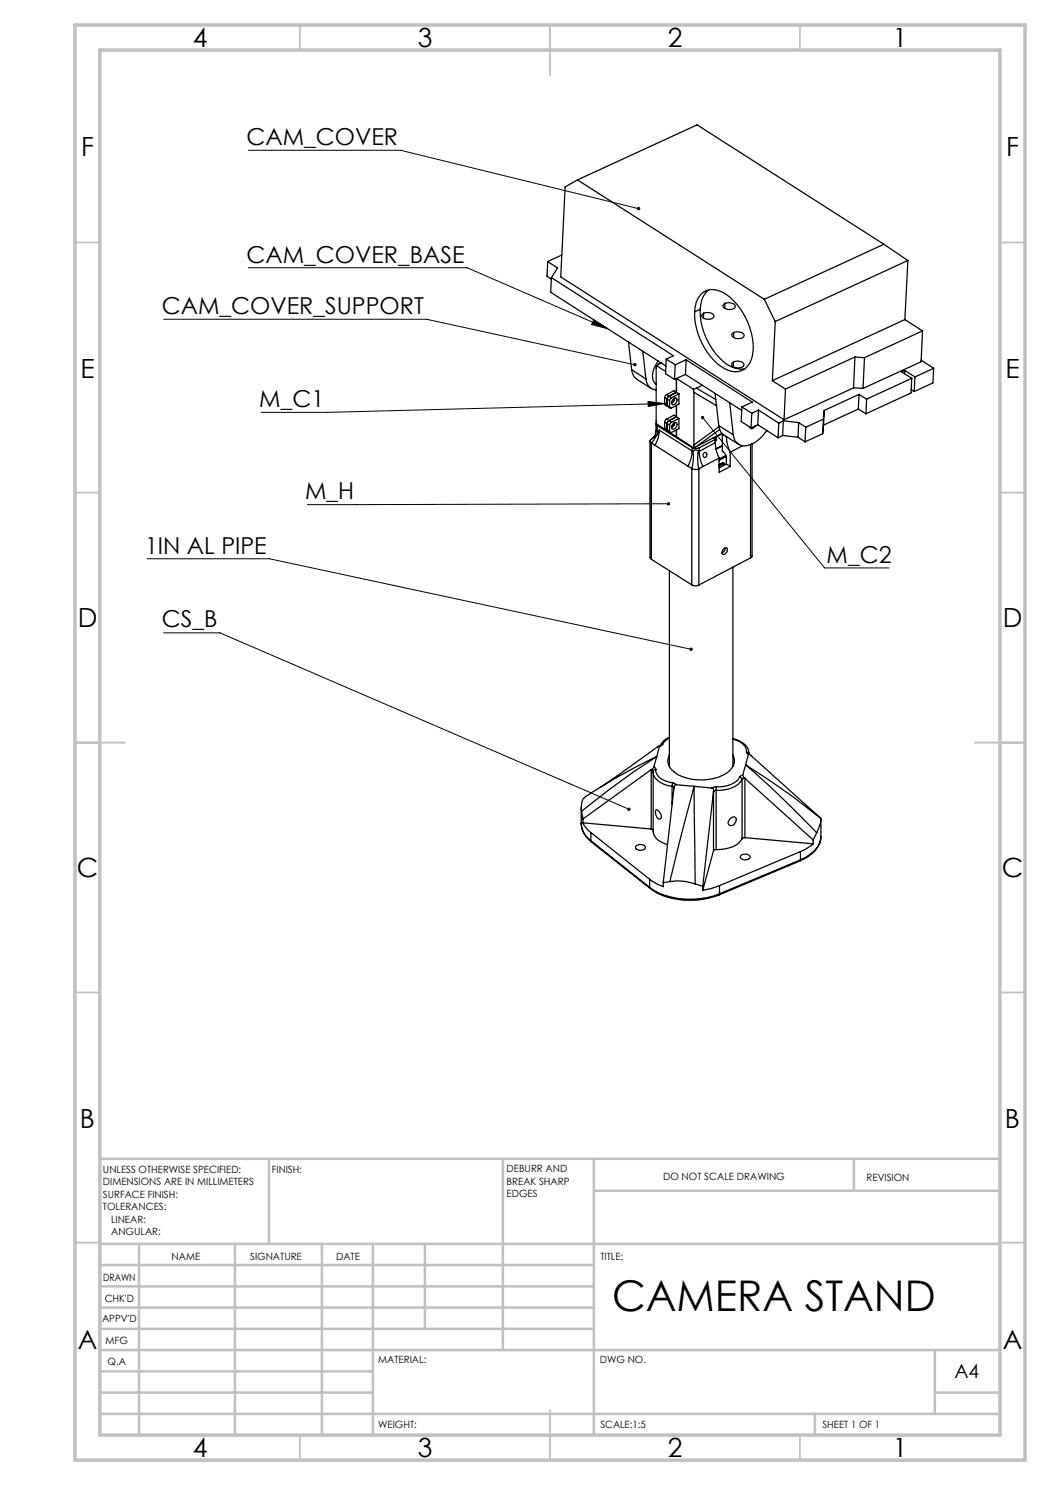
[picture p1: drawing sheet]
<svg xmlns="http://www.w3.org/2000/svg" width="210mm" height="297mm" viewBox="0 0 210 297" stroke-linecap="round" stroke-linejoin="round" font-family="sans-serif">
<path d="M49.7 30.1h30.4l47.6 11.6M49.7 53.5h43.7l28.2 12.3M32.7 63.8h52.6l41.7 9.2M118.7 64l2.9 1.8-3.3-.9zM129.6 80.3l3.3 .4-3.3 .6zM132.9 80.7l-67.5 1.8h-13.2M140.5 83.5l24.4 30.1h12.9M29.4 111.8h24.5l84.3 18.1M133.7 100.7l-72.2 .2M32.7 126.6h11.3l81.8 35.3" fill="none" stroke="#000" stroke-width=".2"/>
<g fill="none" stroke="#c0c0c0" stroke-width=".35">
<path d="M60 5v5M110 5v10M160 5v5M15 48.5h5M200 48.5h5M15 98.5h5M200 98.5h5M15 148.5h10M195 148.5h10M15 198.5h5M200 198.5h5M15 248.5h5"/>
<path d="M200 248.5h5M60 287v5M110 282v10M160 287v5"/>
</g>
<g fill="none" stroke="#c0c0c0" stroke-width=".5">
<path d="M53.8 231.8v17M100.6 231.8v38.2M118.8 231.8v55.2M118.8 238.2h81.2M170.8 231.8v6.4M200 231.8h-180v55.2M20 248.8h180M20 257.3h98.8M20 253h98.8M27.8 248.8v38.2M47 248.8v38.2M64.4 248.8v38.2"/>
<path d="M74.6 248.8v38.2M85 248.8v17M20 265.8h98.8M20 261.5h98.8M20 278.5h54.6M20 274.3h54.6M20 270h180M187 278.5h13M187 270v12.8M20 282.8h180M163 282.8v4.2"/>
</g>
<path d="M15 5h190v287h-190zM20 10h180v277h-180z" fill="none" stroke="#c0c0c0" stroke-width=".7"/>
<path d="M127.5 41.4l-.1 .1a.35 .35 0 0 0 .2 .5 .35 .35 0 0 0 .5-.2l-.4-.1 .4 .1v-.1a.35 .35 0 0 0-.2-.3 .35 .35 0 0 0-.4 0zM118.7 64l2.9 1.8-3.3-.9zM133.5 100.5a.33 .33 0 0 0 .1 .6 .33 .33 0 0 0 .4-.4h-.3h.3a.31 .31 0 0 0-.2-.3 .31 .31 0 0 0-.3 .1zM125.5 161.7h-.1a.34 .34 0 0 0 .3 .5 .34 .34 0 0 0 .4-.2l-.3-.1 .3 .1a.34 .34 0 0 0-.2-.4 .34 .34 0 0 0-.4 .1zM140.3 83.3a.33 .33 0 0 0 0 .5 .33 .33 0 0 0 .5-.2 .33 .33 0 0 0-.4-.4l.1 .3zM129.6 80.3l3.3 .4-3.3 .6zM126.7 72.7a.35 .35 0 0 0 .1 .5 .35 .35 0 0 0 .5-.2h-.3h.3v-.1a.35 .35 0 0 0-.2-.3 .35 .35 0 0 0-.4 .1zM137.9 129.6a.35 .35 0 0 0 .2 .6 .35 .35 0 0 0 .5-.3h-.4h.4l-.1-.2a.35 .35 0 0 0-.6-.1z" fill="#000"/>
<g fill="none" stroke="#000" stroke-width=".25">
<path d="M115.5 36l-2.5 1.4-.9 18 44.7 28.6M115.5 36l37.4 23.9M115.5 36l23.9-11 37.4 23.9M109.5 52.3l2 1.3-1.2 1.9M109.5 52.3l-.1 2.9 .8 .6M110.3 55.5l24.4 15.7-1.5 .6M110.3 55.5l-.2 3 23.1 14.7M112.4 51l-2.9 1.3M140.1 59a3.4 3.4 0 0 1 4.2-.7 13.2 13.2 0 0 1 6.3 10.5 5.1 5.1 0 0 1-2.3 5.3 4.7 4.7 0 0 1-4.7-1.3 13.7 13.7 0 0 1-4.6-11.4l.2-.9zM141.7 58a4.9 4.9 0 0 0-1.7 3.9M152.9 59.9l2.1 4.4M176.8 48.9l4.8 3.2"/>
<path d="M176.8 48.9l-23.9 11M181.6 52.1l-26.6 12.2M181.6 52.1l-.6 11.8M125.7 68.4l.6 5.5M126.3 73.9a2.47 2.47 0 0 0 1.1 1.9l2.8 1.9M126.3 73.9l2.9 1.9M128.6 70.2l.6 5.6M129.2 75.8a2.23 2.23 0 0 0 2 2.2M131.3 73.2l-.1 .3v10.9l.1 .4 7.4 4.7M131.3 73.2l1.8 1.1M131.7 72.2l-.1 .1a4.2 4.2 0 0 0-.9 3.9l.5 .7M132.2 72.6l-.9 .6"/>
<path d="M132.9 79.5l1 .6M132.9 79.5v1.2M133.2 71.8l1.8 1.2M133.2 71.8l-.1 3 1.8 1.1M133.3 78.9l-.3 .3-.1 .3M133.3 78.9l1 .6M134.3 79.5l-.4 .6M134.7 79.8l.4-.2 .2 .1a.85 .85 0 0 1-.8 1.2 .7 .7 0 0 1 .2-1.1zM134.9 79.7h.1M134.9 79.7l-.1 .5-.5 .4M135 73l-.1 2.9M135.3 75.7v2.8l-1.8 1-.1 1.6"/>
<path d="M135.3 75.7l3.3 2.1M135.8 78.8v2l-1.6 .8-.3-.2M135.8 78.8l-1-.7-1.5 .8M135.8 78.8l-1.5 .7M137.1 74.9l11.2 7.2M137.1 74.9l-2.2 1M137.2 72l13.3 8.4-2.1 1M137.2 72l-2.2 1M137.2 72l-.1 2.9M138.6 77.8l.2 .7M138.8 78.5v10.5M138.8 78.5l4.5 2.6"/>
<path d="M139.3 77.6l-.7 .2M139.3 77.6l3.9 2.3M140 61.9a13.7 13.7 0 0 0 5.5 11.1 4.9 4.9 0 0 0 3.5 .8M140 61.9l-1.1 .5M140.4 62.9a1.59 1.59 0 0 1 2.4 .3 1.51 1.51 0 0 1-2.4 .2zM140.4 77l-1.1 .6M140.7 62.6v1M143 78.7l.8 6.4M144.7 60.9a1.76 1.76 0 0 1 2.3 .1l.1 .3a1.49 1.49 0 0 1-2.5-.2zM145 60.7v1M146.4 72.6a1.77 1.77 0 0 1 2.3 .1l.1 .3a1.49 1.49 0 0 1-2.5-.2zM146.5 66.7a1.76 1.76 0 0 1 2.3 .1v.3a1.49 1.49 0 0 1-2.5-.1z"/>
<path d="M146.7 72.4l-.1 .9M146.8 66.5l-.1 1M154.5 76.1l2.6 1.7M155 64.3l-.5 11.8M157.1 77.8l-.3 6.2M170.7 77.6l-13.9 6.4M170.7 77.6l1.9 .1M171 71.4l1.9 .1M171 71.4l-13.9 6.4M171 71.4l-.3 6.2M171.8 78.9l1.5 .9M171.8 78.9l-6.9 3.2"/>
<path d="M171.8 78.9l-.1 2.9M172.9 71.5l-.3 6.2M173.3 79.8l-.1 3M180.9 74.1l2.1 1.3M180.9 74.1l-.6 .3 2.1 1.3M180.9 74.1v.7M181 63.9l-26.5 12.2M181 63.9l3.5 2.3M182.2 77.9l.6 .4M182.4 75.7l-9.1 4.1M182.4 75.7l-.2 2.9-9 4.2M183 75.4l-.2 2.9"/>
<path d="M184.2 72l2.5 1.7M184.5 66.2l-11.6 5.3M184.5 66.2l-.3 6.2-11.6 5.3M186.7 73.7l-3.7 1.7M186.7 73.7l-.1 2.9-3.8 1.7M130 88.2v23.3l.3 .4M130.3 88.6l.7 .5M130.3 88.6v23.3M131 89.1l6.6 4.1M131.2 86.1a2.36 2.36 0 0 1-.8 1.6 .45 .45 0 0 0-.4 .4 .45 .45 0 0 0 .3 .5M131.2 84.7v1.4l.2 .1M131.3 84.5l-.1 .3 .2 .3"/>
<path d="M131.4 86.2l.1 .6M131.4 86.1l.2 .6M131.4 85.1l7 4.4M131.4 85.1v1M131.4 86.1v.1M131.5 86.8l-1.2 1.8M131.5 86.8l-.9 .8M131.6 86.7l-.1 .1M131.9 86a6.5 6.5 0 0 1-.9 3.1M131.9 86l-.5 .1M131.9 86l-.3 .7M131.9 86l6.5 4.2"/>
<path d="M132.9 80.7l.1 .3 1 .6M132.9 85.6l.1 .3M132.9 84.4l1 .7M132.9 80.7l.5 .4M132.9 84.4v1.2M132.9 85.6l.5 .3M133.3 83.8l-.3 .3-.1 .3M133.3 83.8l1 .7M133.4 81.1l.1 .2M133.4 85.9l.1 .3M133.4 81.1l.5 .3M133.4 85.9l.5 .4"/>
<path d="M133.9 80.1v1.3M133.9 85.1v1.2M134.3 84.5l-.4 .6M134.7 84.7l.6-.2a.86 .86 0 0 1-.8 1.3 .7 .7 0 0 1 .2-1.1zM134.9 84.5l-.1 .6-.5 .4M135.3 81.1v2.3l-1.8 1-.1 1.5M135.3 86v1.3M135.8 83.7v2l-1.5 .8h-.2l-.2-.2M135.8 83.7l-1-.7-1.5 .8M135.8 83.7l-1.5 .8M137.6 93.2l.8 .5M138.4 93.7a1.64 1.64 0 0 0 1.4 .1"/>
<path d="M138.4 93.7v23.3M138.4 90.2a6.5 6.5 0 0 1-.8 3M138.4 90.2h.2M138.4 89.5a1.64 1.64 0 0 0 1.4 .1M138.4 89.5v.7M138.6 90.2a7.6 7.6 0 0 1-.2 3.5M138.6 90.2a.86 .86 0 0 1 1.1 0M138.8 89l-.1 .5M139.2 89.4l-.5 .1M139.7 90.2a7.6 7.6 0 0 0 .1 3.6M139.7 90.2l.1 .1M139.8 93.8v23.2"/>
<path d="M139.8 90.3a6.8 6.8 0 0 0 .8 3M139.8 89.6v.7M140.6 93.3l-.8 .5M140.9 90.6a.45 .45 0 0 1 .5 .5 .45 .45 0 0 1-.6 .3l-.2-.5zM142.6 87.6l.5 .3M142.7 87.6l1.8-.9v3.5a1.64 1.64 0 0 1 .8 1.4v1.2M142.9 87.8l.2-.2a.3 .3 0 0 1 .2 .3 .3 .3 0 0 1-.2 .3M143.1 88.5a7.6 7.6 0 0 0 .7 3.1M143.1 87.9l-3.3 1.7M143.1 88.5l-3.3 1.8M143.1 87.9v.6M143.2 87.6l.1 .3-.2 .3"/>
<path d="M143.8 85.1a2.36 2.36 0 0 0 1 1.9l2.9 1.9M143.8 85.1l2.8 1.9M143.8 85.3l-5 3.7M143.8 91.6l-3.2 1.7M143.8 91.6v2.9l2.2-1.2M143.9 85.9l-4.7 3.5M144.4 86.7l-5.2 2.7M144.5 89.2l-1.3 .6M144.5 89.1l-1.3 .7M144.6 92.5l-.8 .4M144.6 92.5l.1 .1M144.6 92.5l-.8 .5"/>
<path d="M144.7 92.6l.1 .1M144.7 92.6l-.9 .5M144.8 92.7v.4M144.8 92.7l-1 .5M145.2 91.3l-1.4 .8M145.2 91.2l-.1-.1-1.3 .7M145.3 87.4a7.6 7.6 0 0 0 .7 3M145.3 92.8l.7 .5M145.3 87.3v.1M145.3 92.8l-1.5 .8M145.3 87.4h.1M145.9 80.5l.7 6.5"/>
<path d="M146 90.4v2.9M148.4 81.4l2 1.3M148.4 81.4l-.2 2.9 2 1.3M148.5 89.1l-2.5 1.3M150.1 85.5h-.1M150.1 88.9v22.7M150.4 82.7l-.2 2.9M150.4 88.8v22.5l-.3 .3M151 85.2v.1a.58 .58 0 0 1-1 .2v-.1M151.6 84.9l4 2.7M151.6 84.9l-1.4 .7M151.7 82l4.1 2.6"/>
<path d="M151.7 82l-1.3 .7M151.7 82l-.1 2.9M153.4 86.1a5.7 5.7 0 0 1-5 3 2.35 2.35 0 0 1-1.8-2.1M155.8 84.6l-.2 3M156.5 87.1l3.1 .4M156.5 87.1l-.9 .5M156.7 84.2l3 .3M156.7 84.2l-.9 .4M156.7 84.2l-.2 2.9M159.6 87.5l1.4 .9M159.7 84.5l1.4 .9M159.7 84.5l-.1 3"/>
<path d="M161.1 85.4l-.1 3M164.5 86.7l-3.5 1.7M164.7 83.8l-3.6 1.6M164.7 83.8l-.2 2.9M164.7 85l-.2 1.7M164.9 82.1l-.2 1.7M164.9 82.1l-.2 2.9M171.7 81.8l-7 3.2M171.7 81.8l1.5 1M130.3 111.9l8.1 5.1M133.9 114.2v39.1M138.4 117a1.37 1.37 0 0 0 1.4 0"/>
<path d="M144.7 109.8l.4-.3 .2 .1a.87 .87 0 0 1-.8 1.3l-.1-.6zM145 109.6v.4l-.6 .6M146.6 113.4v39.9M150.1 111.6l-10.3 5.4M116.9 159.6l-.3 .2-.3 .9v1.6M120.2 157.3l-3.3 2.2M130.2 153.9v.1M130.2 153.9l-13.6 9.9M130.2 154l.5 .3M130.2 154v11.8M130.6 154.5v11.8a2.95 2.95 0 0 0 2.3 2.4l.6 .2M130.7 154.3a2.3 2.3 0 0 0 1.5 2.3l1.4 .5 .8 .2"/>
<path d="M130.8 153.4l.4 .5M130.8 153.4l-.6 .5M131.2 153.9a2.48 2.48 0 0 0 1.9 2.3l1.4 .4M131.2 153.9l-.4 .1-.1 .3M131.3 151.3a138.5 138.5 0 0 0-15 11M131.3 151.3l-.1 .1a101.3 101.3 0 0 0-10.9 6M131.3 151.3l-.5 2.1M131.9 149.3l-.4 .1-11.2 7.9M131.9 149.3l-.6 2M132.1 149.1l-.3 .1M132.5 148.9l-.6 .4M132.5 148.9l-.4 .2"/>
<path d="M133.9 147.5a3.1 3.1 0 0 0-1.8 1.6M133.9 151a2.53 2.53 0 0 0 .9 3.4 9.8 9.8 0 0 0 11.2-.3 2.43 2.43 0 0 0 .6-3.1M133.9 147.6l-.7 .5-.7 .8M134.4 157.3l.4 .2M134.4 157.3v3.5M134.5 156.6l.8 .3M134.5 156.6l-.1 .7M135.3 156.9l-.3 .1-.2 .6-2.2 18.9M135.3 156.9l3.5 .4M138.8 157.3l.2 19.5M138.8 157.3l-4.8 19M138.8 157.3l3.6 .3"/>
<path d="M142.4 157.6l.3 .2v.5M142.7 158.3h.1M142.7 158.3l-2.2 19M142.7 158.3v11.8M143.2 158.1l-.5 .2M143.2 158.1v11.8M143.3 157.4l-.9 .2M143.3 157.4l-.1 .7M146.6 147.7a4.1 4.1 0 0 1 3.1 2.3l.1 .7M146.6 147.8a2.95 2.95 0 0 1 2.7 2.6M147.9 155.4a5 5 0 0 1-4.6 2M147.9 155.4l.4 .2 .1 .3"/>
<path d="M148.4 155.9a5.5 5.5 0 0 1-5.2 2.2M148.4 155.9v11.8M148.6 155l-.7 .4M148.6 155l.4 .7M149 155.7h.1M149 155.7l-.6 .2M149 155.7l13.6 12.3M149 155.7v11.8M149.1 153l.2 .1a175.2 175.2 0 0 1 14 13.5M149.1 153a130.9 130.9 0 0 1 15 10.7M149.1 153l-.5 2M149.3 150.4l.1 .3 .3 .2"/>
<path d="M149.3 150.4l.3 .1 .2 .3v-.2M149.7 150.9l.1-.1 .4 .3 12.9 11.6M149.7 150.9l-.6 2.1M149.8 150.8h.1M116.2 161.4v3.3a4.2 4.2 0 0 0 2 3.4M116.3 164.5a4.6 4.6 0 0 0 2 3.9M116.3 162.3l.3 1.5M116.6 164.6a5.1 5.1 0 0 0 1.6 1.9M116.6 164.6l13.6 1.2M116.6 163.8v.8M118.2 168.1l.1 .3M118.2 166.5l11.7 9.4"/>
<path d="M118.2 166.5v1.6M118.2 168.1l11.7 9.4M118.3 168.4l11.7 9.3M127.2 169.2a1.32 1.32 0 0 1 1.9 .2 1.04 1.04 0 0 1-1.8 .4l-.2-.2zM129.9 177.5a14.8 14.8 0 0 0 11.5 2l2.5-.8M129.9 175.9l1.3 .8 1.4 .6v-.8M129.9 177.5l.1 .2M129.9 175.9v1.6M130 177.7a14.3 14.3 0 0 0 11.9 1.9l1.9-.6M130.2 165.8l.4 .2M131.3 162a1.41 1.41 0 0 1 .8 1.8 .81 .81 0 0 1-1-1v-.6zM134 176.3a10 10 0 0 1 5 .5"/>
<path d="M134 176.3l-1.4 .2M139 176.8l1.5 .5M140.5 177.3v.7M142.7 170.1l-2.2 7.9M143.2 169.9h-.3l-.2 .2M143.9 177.1l-1.6 .6-1.8 .3M143.9 178.7l-.1 .3M143.9 177.1v1.6M145.9 163.8a.68 .68 0 0 1 .7-.4 .68 .68 0 0 1 .6 .5 .97 .97 0 0 1-.4 1 .97 .97 0 0 1-1.1 0 .82 .82 0 0 1 .2-1.1zM148.2 171.1a1.15 1.15 0 0 1 1.8 .4 1.12 1.12 0 0 1-1.9-.2zM148.4 167.7a4.4 4.4 0 0 1-3.4 2.1l-1.8 .1M149 167.5l-.4 .1-.2 .1"/>
<path d="M149 167.5l13.6 1.3M160 172.2l-16.2 6.8M160.1 172l-.1 .2M160.1 170.3l-16.2 6.8M160.1 170.3v1.7M160.1 172l-16.2 6.7M162.6 168.8l-1.5 1-1 .5M162.6 168v.8M163.1 162.7l.9 .8M163.3 166.6l-.7 1.4M164 163.5l.1 .2M164.1 163.7a4.4 4.4 0 0 1-.8 2.9"/>
<path d="M164.2 167.5a6 6 0 0 1-4.2 4.7M164.2 164v3.3a4.9 4.9 0 0 1-3.1 4.1l-1 .6"/>
</g>
<text font-size="8.5" x="122.4" y="262.3">CAMERA STAND</text>
<g font-size="5.3">
<text x="38.5" y="9.5">4</text>
<text x="83.5" y="9.5">3</text>
<text x="133.6" y="9.5">2</text>
<text x="178.6" y="9.5">1</text>
<text x="16.2" y="31.2">F</text>
<text x="201.2" y="31.2">F</text>
<text x="16.1" y="75.5">E</text>
<text x="201.1" y="75.5">E</text>
<text x="15.5" y="125.5">D</text>
<text x="200.5" y="125.5">D</text>
<text x="15.4" y="175.5">C</text>
<text x="200.4" y="175.5">C</text>
<text x="16" y="225.5">B</text>
<text x="201" y="225.5">B</text>
<text x="15.5" y="269.7">A</text>
<text x="200.5" y="269.7">A</text>
<text x="38.5" y="291.5">4</text>
<text x="83.5" y="291.5">3</text>
<text x="133.6" y="291.5">2</text>
<text x="178.6" y="291.5">1</text>
</g>
<g font-size="4.7">
<text x="49.3" y="28.9">CAM_COVER</text>
<text x="49.3" y="52.5">CAM_COVER_BASE</text>
<text x="32.4" y="62.8">CAM_COVER_SUPPORT</text>
<text x="51.9" y="81.4">M_C1</text>
<text x="61" y="99.8">M_H</text>
<text x="29" y="110.7">1IN AL PIPE</text>
<text x="165.3" y="112.5">M_C2</text>
<text x="32.4" y="125.5">CS_B</text>
</g>
<text font-size="3.9" x="190.9" y="275.5">A4</text>
<g font-size="2">
<text x="20.6" y="234.6">UNLESS OTHERWISE SPECIFIED:</text>
<text x="20.6" y="237.1">DIMENSIONS ARE IN MILLIMETERS</text>
<text x="20.6" y="239.6">SURFACE FINISH:</text>
<text x="54.4" y="234.6">FINISH:</text>
<text x="101.3" y="234.5">DEBURR AND</text>
<text x="101.3" y="237">BREAK SHARP</text>
<text x="101.3" y="239.5">EDGES</text>
<text x="132.6" y="236">DO NOT SCALE DRAWING</text>
<text x="173.3" y="236.2">REVISION</text>
<text x="20.6" y="242.1">TOLERANCES:</text>
<text x="22.2" y="244.6">LINEAR:</text>
<text x="22.2" y="247.1">ANGULAR:</text>
<text x="34.3" y="252">NAME</text>
<text x="50" y="251.9">SIGNATURE</text>
<text x="67.2" y="251.9">DATE</text>
<text x="120.1" y="251.9">TITLE:</text>
<text x="20.6" y="256.1">DRAWN</text>
<text x="20.9" y="260.3">CHK'D</text>
<text x="20.4" y="264.4">APPV'D</text>
<text x="21.1" y="268.8">MFG</text>
<text x="21.5" y="273">Q.A</text>
<text x="75.6" y="272.5">MATERIAL:</text>
<text x="120" y="272.5">DWG NO.</text>
<text x="75.6" y="285.5">WEIGHT:</text>
<text x="120.1" y="285.6">SCALE:1:5</text>
<text x="164.5" y="285.6">SHEET 1 OF 1</text>
</g>
</svg>
